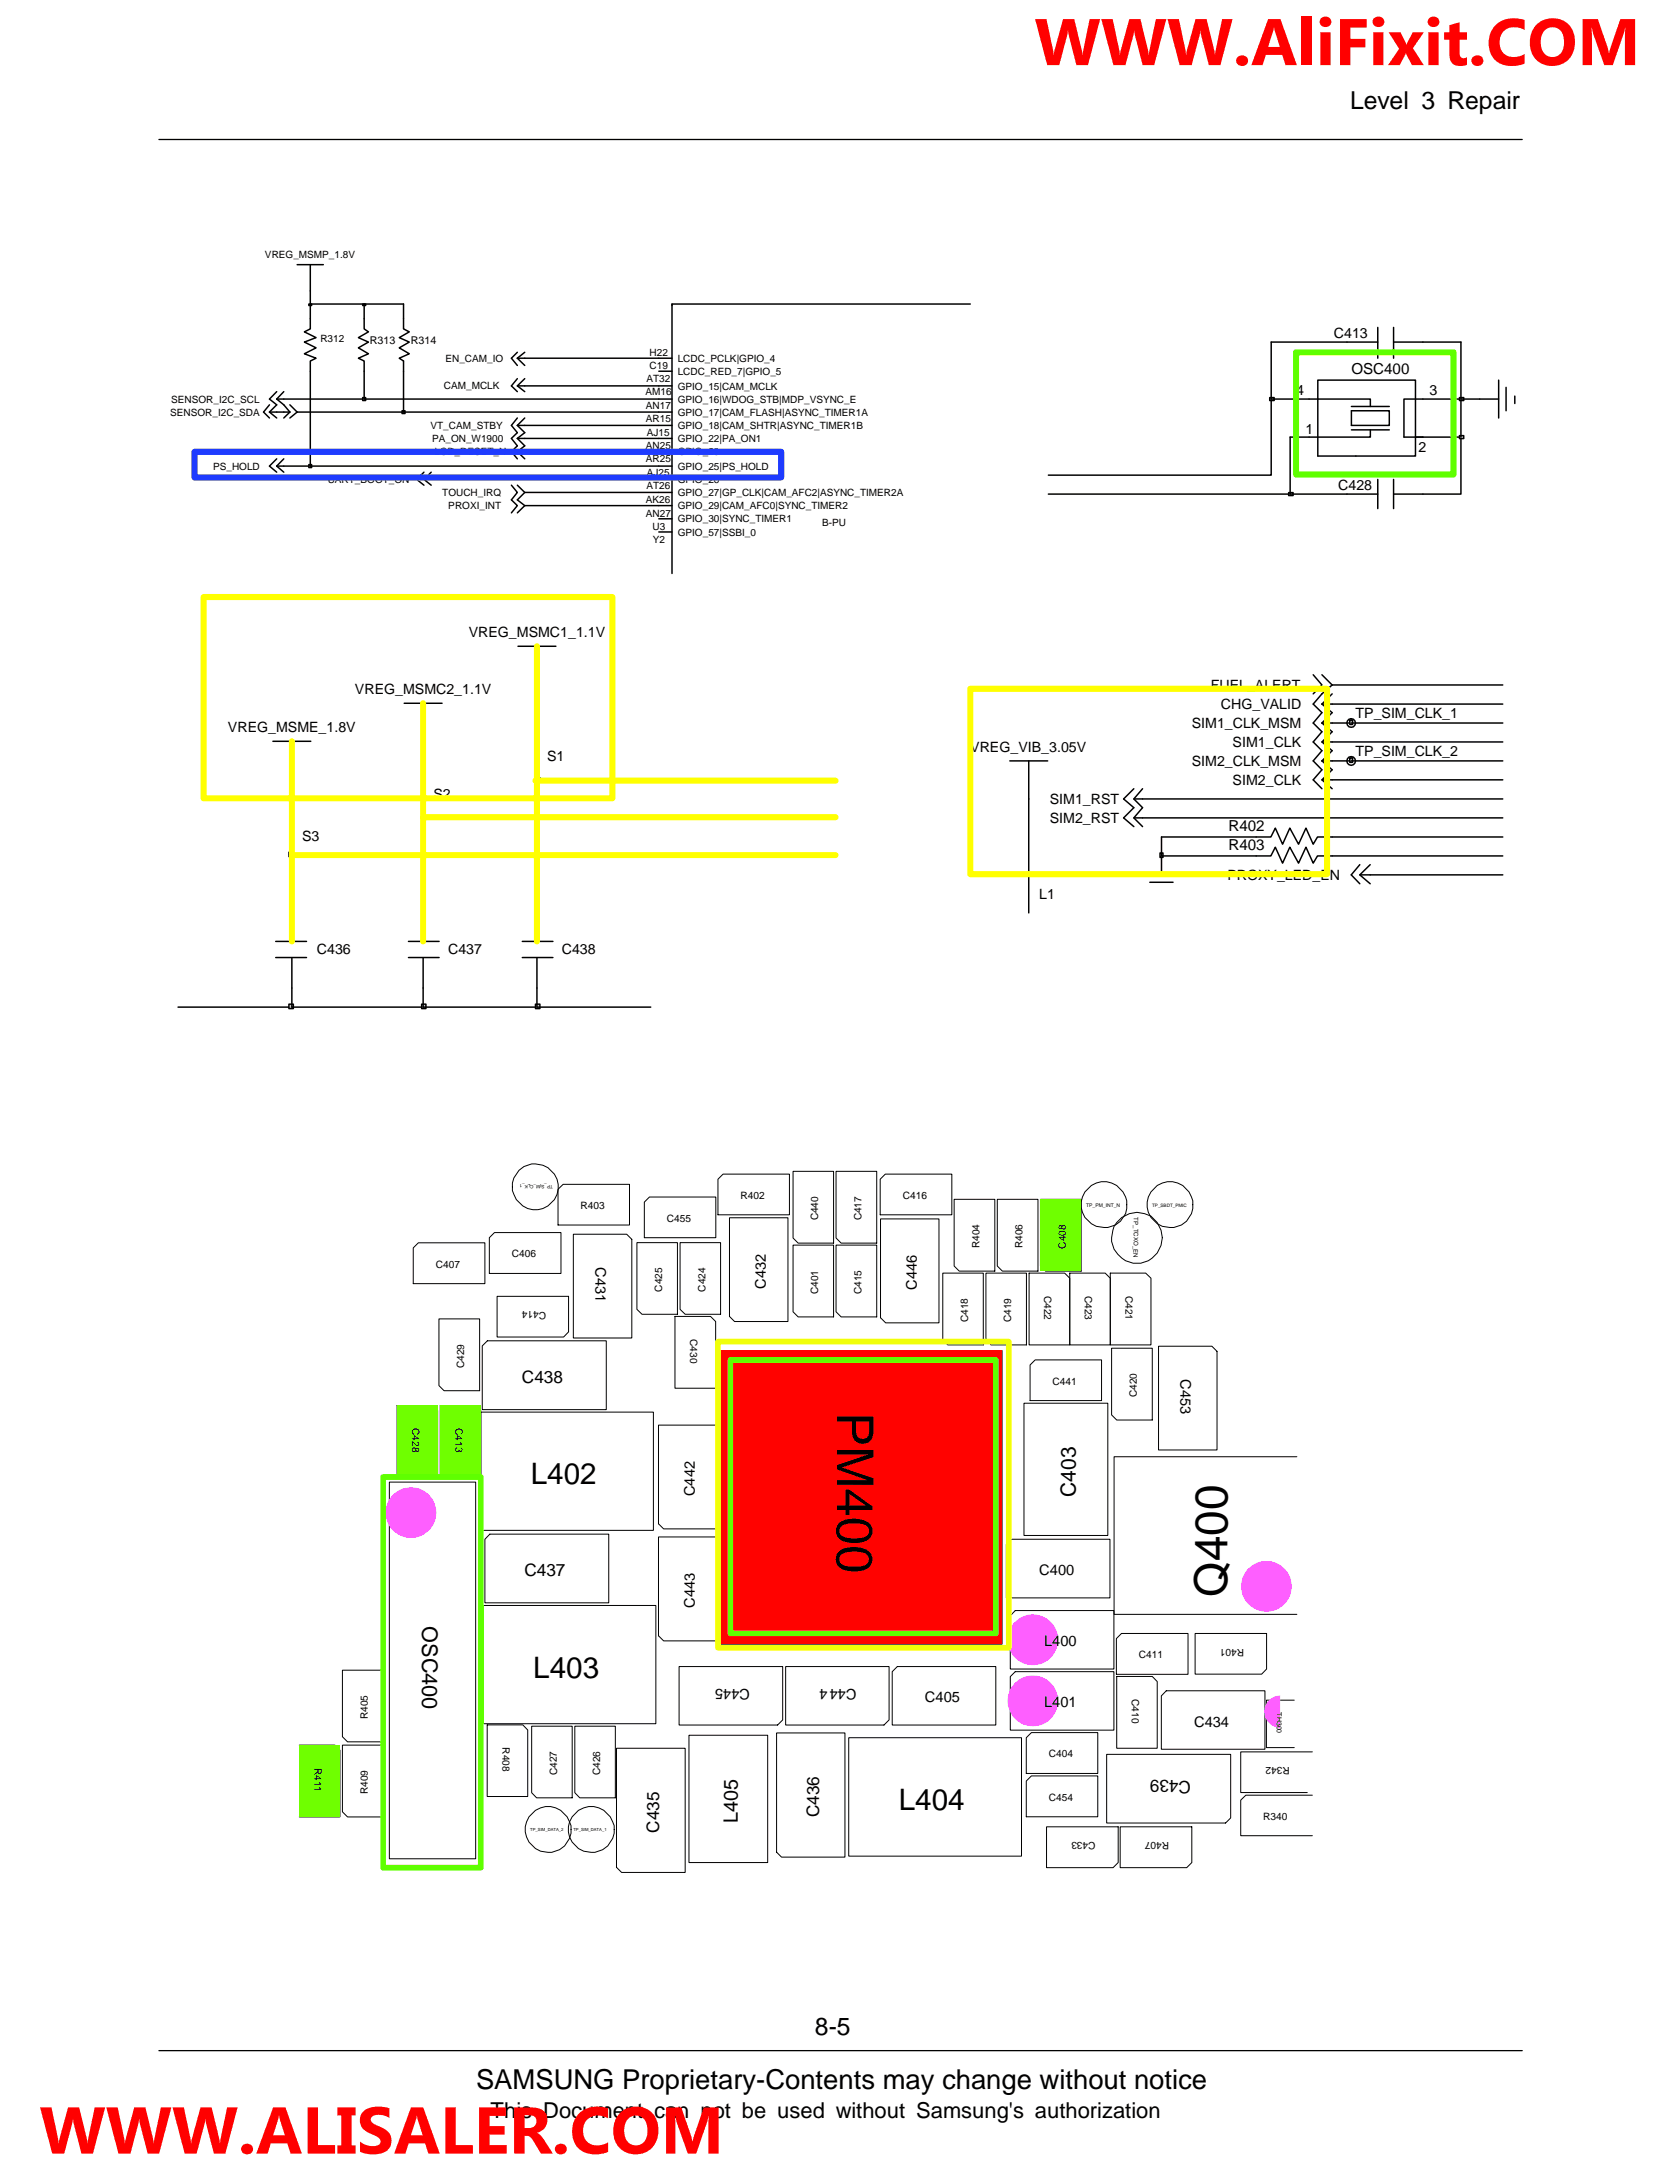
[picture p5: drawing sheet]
<svg xmlns="http://www.w3.org/2000/svg" width="216mm" height="279mm" viewBox="0 0 216 279" stroke-linecap="round" stroke-linejoin="round" font-family="sans-serif">
<path d="M20.4 263.5h175.2" fill="none" stroke="#000" stroke-width=".17"/>
<path d="M20.8 265.5h174.8v9h-174.8z" fill="#fff"/>
<path d="M20.4 17.9h175.2" fill="none" stroke="#000" stroke-width=".17"/>
<g fill="none" stroke="#000" stroke-width=".19">
<path d="M38.2 34h3.4M39.9 34v3.4M86.4 39.1v.2M124.7 39.1h-38.3v34.6M34.6 53h2.7M34.6 52l-.7 1 .7 .7M34.6 53l1 .7M35.6 50.3l-1 1 1 .7-1 1M35.6 51.3l.9 .7 .8 1M35.6 59l-1 .9 1 .8M35.6 59.9l.9 .8M35.6 59.9h4.3"/>
<path d="M35.6 51.3h.9M36.5 59l-.9 .9M36.5 50.3l-.9 1M37.3 52l.9 1-.9 .7M37.3 53l-.8 .7M39.9 41v1.3l-.8 .4 1.5 .7-1.5 .6 1.5 .7-1.5 .8 1.5 .5-.7 .4v1.3M46.8 41v1.3l.5 .4-1.2 .7 1.2 .6-1.2 .7 1.2 .8-1.2 .5 .7 .4v1.3M51.9 41v1.3l.7 .4-1.3 .7 1.3 .6-1.3 .7 1.3 .8-1.3 .5 .6 .4v1.3M66.5 48.7l-.8 .9 .8 .7M66.5 54.7h.9M66.5 58h.9M66.5 56.3h.9"/>
<path d="M66.5 49.6h.9M66.5 46h.9M66.5 53.7l-.8 1 .8 .9-.8 .7 .8 1-.8 .7 .8 1M66.5 56.3l.9 1-.9 .7M66.5 58l.9 1M66.5 54.7l.9 .9-.9 .7M66.5 45.3l-.8 .7 .8 1M66.5 46l.9 1M67.4 48.7l-.9 .9 .9 .7M67.4 45.3l-.9 .7M67.4 53.7l-.9 1M84.7 53h1.7"/>
<path d="M84.7 59.9h1.7M84.7 56.3h1.7M84.7 49.6h1.7M84.7 47.7h1.7M84.7 54.7h1.7M84.7 51.3h1.7M84.7 58h1.7M84.7 46h1.7M54.5 61.6h31.9M54.5 60.7l-.9 .9 .9 .8M54.5 61.6l.9 .8M55.4 60.7l-.9 .9"/>
<path d="M65.7 62.4l.8 .9-.8 .9 .8 .8-.8 .9M66.5 62.4l.9 .9M67.4 63.3h19M67.4 65h19M67.4 65l-.9 .9M67.4 63.3l-.9 .9 .9 .8M84.7 66.7h1.7M84.7 68.4h1.7"/>
</g>
<path d="M39.7 59.7h.3v.4h-.3z" fill="#c3c3c3"/>
<path d="M38.2 53h13.7M39.7 59.7h.3v.4h-.3zM39.9 47.7v12.2h44.8M67.4 58h17.3M67.4 56.3h17.3M67.4 54.7h17.3" fill="none" stroke="#000" stroke-width=".19"/>
<path d="M51.7 52.8h.3v.3h-.3z" fill="#c3c3c3"/>
<path d="M36.5 51.3h10.3M51.7 52.8h.3v.3h-.3zM51.9 47.7v5.3h32.8" fill="none" stroke="#000" stroke-width=".19"/>
<path d="M46.6 51.1h.4v.4h-.4z" fill="#c3c3c3"/>
<path d="M39.9 39.1v1.9M46.8 39.1v1.9M51.9 39.1v1.9M46.6 51.1h.4v.4h-.4zM46.8 47.7v3.6h37.9M67.4 49.6h17.3M67.4 46h17.3" fill="none" stroke="#000" stroke-width=".19"/>
<path d="M39.7 39.1h.3v.2h-.3z" fill="#c3c3c3"/>
<path d="M39.7 39.1h.3v.2h-.3zM39.9 37.4v1.7h6.9" fill="none" stroke="#000" stroke-width=".19"/>
<path d="M46.6 39.1h.4v.2h-.4z" fill="#c3c3c3"/>
<g fill="none" stroke="#000" stroke-width=".19">
<path d="M46.6 39.1h.4v.2h-.4zM46.8 39.1h5.1M168.2 51.3h7.9v.9M169.4 48.9h12.5v9.7h-12.5zM173.1 44h4M173.7 52.2h4.8M173.7 52.8h4.8v1.9h-4.8zM173.7 55.2h4.8M176.1 55.2v1h-7.9M177.1 42.1v3.9M179.1 42.1v3.9M179.1 44h3.8"/>
<path d="M182.9 51.3h-2.5v4.9h2.5M190.2 51.3h2.4M192.6 48.9v4.8M193.5 49.8v3M194.7 50.9v1M134.7 63.5h31.1M173.1 63.5h4M177.1 61.6v3.8M179.1 63.5h3.8M179.1 61.6v3.8"/>
</g>
<path d="M165.6 63.3h.6v.4h-.6z" fill="#c3c3c3"/>
<path d="M163.4 51.3v9.8h-28.7M168.2 56.2h-2.4v7.3h7.3M182.9 56.2h4.8v7.3h-4.8M165.6 63.3h.6v.4h-.6z" fill="none" stroke="#000" stroke-width=".19"/>
<path d="M187.6 56h.5v.4h-.5z" fill="#c3c3c3"/>
<path d="M187.6 56h.5v.4h-.5zM187.7 51.3v4.9" fill="none" stroke="#000" stroke-width=".19"/>
<path d="M163.2 51.1h.5v.4h-.5z" fill="#c3c3c3"/>
<path d="M163.2 51.1h.5v.4h-.5zM163.4 44v7.3h4.8M182.9 51.3h4.8" fill="none" stroke="#000" stroke-width=".19"/>
<path d="M187.6 51.1h.5v.4h-.5z" fill="#c3c3c3"/>
<g fill="none" stroke="#000" stroke-width=".19">
<path d="M163.4 44h9.7M182.9 44h4.8v7.3h2.5M187.6 51.1h.5v.4h-.5zM35.1 95.3h4.8M37.5 95.3v4.8M51.9 90.4h4.9M54.4 90.4v4.9M66.6 83.1h4.8M69 83.1v4.8M37.5 117.2v3.8M54.4 117.2v3.8M69 117.2v3.8"/>
<path d="M22.9 129.4h14.6M35.4 121h4M35.4 123.1h4M37.5 123.1v3.9M52.5 123.1h3.9M52.5 121h3.9M54.4 123.1v3.9M67.1 123.1h4M67.1 121h4M69 123.1v3.9"/>
</g>
<path d="M37.1 129.1h.6v.5h-.6z" fill="#c3c3c3"/>
<path d="M37.1 129.1h.6v.5h-.6zM37.5 127v2.4h16.9" fill="none" stroke="#000" stroke-width=".19"/>
<path d="M54.2 129.1h.5v.5h-.5z" fill="#c3c3c3"/>
<path d="M54.2 129.1h.5v.5h-.5zM54.4 127v2.4h14.6" fill="none" stroke="#000" stroke-width=".19"/>
<path d="M68.8 129.1h.6v.5h-.6z" fill="#c3c3c3"/>
<path d="M37.5 109.9v7.3M54.4 105v12.2M69 100.1v17.1M68.8 129.1h.6v.5h-.6zM69 127v2.4h14.6" fill="none" stroke="#000" stroke-width=".19"/>
<path d="M37.1 109.5h.6v.6h-.6z" fill="#c3c3c3"/>
<path d="M37.1 109.5h.6v.6h-.6zM37.5 100.1v9.8h55.3" fill="none" stroke="#000" stroke-width=".19"/>
<path d="M54.2 104.8h.5v.4h-.5z" fill="#c3c3c3"/>
<path d="M54.4 95.3v9.7h50.6M54.2 104.8h.5v.4h-.5z" fill="none" stroke="#000" stroke-width=".19"/>
<path d="M68.8 99.9h.6v.4h-.6z" fill="#c3c3c3"/>
<g fill="none" stroke="#000" stroke-width=".19">
<path d="M68.8 99.9h.6v.4h-.6zM69 87.9v12.2h36M129.8 97.8h4.8M132.2 97.8v19.5M168.8 86.7l1.1 1.3-1.1 1.2M169.9 92.9l1.3 1.1-1.3 1.4 1.3 1.1-1.3 1.3M169.9 97.8l1.3 1.1-1.3 1.3 1.3 1.2M169.9 90.5l1.3 1.1-1.3 1.3M169.9 90.5h1.3M169.9 92.9h1.3M169.9 97.8h1.3M169.9 95.4h1.3"/>
<path d="M169.9 86.7l1.3 1.3-1.3 1.2-1.1 1.3 1.1 1.1-1.1 1.3 1.1 1.1-1.1 1.4 1.1 1.1-1.1 1.3 1.1 1.1-1.1 1.3 1.1 1.2M171.2 89.2l-1.3 1.3M145.7 101.4l-1.3 1.3 1.3 1.1-1.3 1.3 1.3 1.1M145.7 102.7h1.1M145.7 105.1h1.1M146.8 101.4l-1.1 1.3 1.1 1.1-1.1 1.3 1.1 1.1M146.8 112.4h4.9M147.8 113.4h2.9M149.3 110v2.4M161.4 107.6h1.9l.6-1.2 .9 2.1 1-2.1 1.1 2.1 .9-2.1 1 2.1 .5-.9h1.9M161.4 110h1.9l.6-1.1 .9 2 1-2 1.1 2 .9-2 1 2 .5-.9h1.9M169.9 100.2h1.3"/>
<path d="M174.8 112.4h18.3M174.8 111.1l-1.1 1.3 1.1 1.2M176.1 111.1l-1.3 1.3 1.3 1.2"/>
<circle cx="173.6" cy="97.8" r=".56"/>
<circle cx="173.6" cy="92.9" r=".55"/>
</g>
<path d="M37.5 95.3v25.7M54.4 90.4v30.6M69 83.1v37.9M37.5 109.9h69.9M54.4 105h53M68.8 100.3h38.6" fill="none" stroke="#ff0" stroke-width=".78"/>
<path d="M149.1 109.6h.4v.6h-.4z" fill="#c3c3c3"/>
<path d="M171.2 97.8h2.5M146.8 105.1h46.3M146.8 102.7h46.3M149.1 109.6h.4v.6h-.4zM161.4 107.6h-12.1v2.4h12.1M171.2 110h21.9M171.2 107.6h21.9M171.2 100.2h21.9" fill="none" stroke="#000" stroke-width=".19"/>
<path d="M173.5 97.4h.3v.6h-.3z" fill="#c3c3c3"/>
<path d="M171.2 95.4h21.9M171.2 92.9h2.5M173.5 97.4h.3v.6h-.3zM173.7 97.8h19.4" fill="none" stroke="#000" stroke-width=".19"/>
<path d="M173.5 92.5h.3v.6h-.3z" fill="#c3c3c3"/>
<path d="M171.2 90.5h21.9M171.2 88h21.9M173.5 92.5h.3v.6h-.3zM173.7 92.9h19.4" fill="none" stroke="#000" stroke-width=".19"/>
<path d="M26.2 76.7h52.5v25.9h-52.5zM124.7 88.5h45.8v23.9h-45.8z" fill="none" stroke="#ff0" stroke-width=".78"/>
<path d="M25 58.1h75.4v3.3h-75.4z" fill="none" stroke="#1e3bff" stroke-width=".78"/>
<path d="M166.6 45.3h20.2v15.7h-20.2z" fill="none" stroke="#5fff00" stroke-width=".78"/>
<g fill="none" stroke="#000" stroke-width=".13">
<path d="M62.9 159.1l.6-.7h8.6v5.3h-9.2zM71.7 152.8l.7-.6h8.5v5.2h-9.2zM73.7 158.6h6.8l.7 .7v12.7h-7.5zM81.9 159.7h5.2v9.2h-4.6l-.6-.6zM82.8 154.5l.7-.7h8.5v5.3h-9.2zM87.4 159.7h5.2v9.2h-4.5l-.7-.6zM92.3 151.6l.6-.7h8.6v5.2h-9.2zM93.7 156.5h7.6v13.3h-6.9l-.7-.6zM101.9 150.5h5.2v9.3h-4.5l-.7-.7zM107.4 150.5h5.3v9.3h-4.6l-.7-.7zM113.1 151.6l.7-.7h8.5v5.2h-9.2zM113.2 156.7h7.5v13.3h-6.9l-.6-.6z"/>
<path d="M122.6 154.1h5.2v9.3h-4.5l-.7-.7zM128.2 154.1h5.2v9.3h-4.6l-.6-.7zM133.7 154.1h5.2v9.3h-4.5l-.7-.7zM139.4 153.2a2.96 2.96 0 0 1 4.4-.6 2.96 2.96 0 0 1 0 4.4 2.96 2.96 0 0 1-4.4-.5 2.92 2.92 0 0 1 0-3.3zM148.7 152.4a2.97 2.97 0 0 1 4.5 1.6 2.97 2.97 0 0 1-2.9 3.8 2.97 2.97 0 0 1-2.7-4l.3-.6zM53.1 160.4l.7-.7h8.5v5.3h-9.2zM56.4 169.5h5.2v9.2h-4.5l-.7-.6zM62 173l.6-.7h15.3v8.9h-15.9zM63.9 166.6h9.2v4.6l-.7 .6h-8.5zM86.7 169.2h4.6l.7 .6v8.6h-5.3zM92.6 173.6h36.2v37.7h-36.2zM101.9 160h5.2v9.2h-4.5l-.7-.6z"/>
<path d="M107.4 160h5.3v9.2h-4.6l-.7-.6zM121.2 163.6h5.2v9.2h-4.6l-.6-.6zM126.7 163.6h5.2v9.2h-4.5l-.7-.6zM132.2 163.6h4.6l.7 .7v8.5h-5.3zM132.4 175.4l.6-.6h8.6v5.2h-9.2zM137.5 163.6h4.5l.7 .7v8.5h-5.2zM142.7 163.6h4.5l.7 .7v8.5h-5.2zM142.9 173.3h5.2v9.2h-4.6l-.6-.7zM148.9 173h6.8l.7 .7v12.7h-7.5zM50 190.5h11.1v48.4h-11.1zM51 180.6h4.6l.6 .7v8.6h-5.2zM56.6 180.6h4.5l.7 .7v8.6h-5.2z"/>
<path d="M61.8 181.5h22.2v15.2h-22.2zM62.9 197.2h15.3v8.8h-15.9v-8.2zM84.6 183.2h7.5v13.3h-6.8l-.7-.7zM84.6 197.5h7.5v13.4h-6.8l-.7-.7zM129.3 198.5l.7-.7h12.6v7.6h-13.3zM131.6 180.3h10.8v17h-10.8zM166.7 187.2h-23.5v20.3h23.5M44 214.7h5.2v9.2h-4.5l-.7-.7zM62.1 206.3h22.2v15.2h-22.2zM87.3 214.2h13.3v6.8l-.7 .7h-12.6zM101 214.2h13.3v6.8l-.7 .7h-12.6zM114.7 214.8l.6-.6h12.7v7.5h-13.3z"/>
<path d="M129.8 215.5l.7-.7h12.7v7.6h-13.4zM130.5 207h12.7v7.5h-13.4v-6.9zM143.5 210.6l.6-.7h8.6v5.3h-9.2zM143.5 215.5h4.6l.6 .6v8.6h-5.2zM149.9 217.3h12.7v7.5h-13.4v-6.8zM153.6 209.9h9.2v4.6l-.7 .7h-8.5zM166.3 218.5h-3.5v6.1h3.5M38.5 224.3h4.5l.7 .6v8.6h-5.2M44 224.3h5.2v9.2h-4.5l-.7-.6zM62.6 221.7h4.6l.6 .6v8.6h-5.2zM68.3 221.8h5.2v9.3h-4.5l-.7-.7zM73.9 221.8h5.2v9.3h-4.6l-.6-.7z"/>
<path d="M79.2 224.7h8.9v15.9h-8.2l-.7-.6zM88.5 223h10.2v16.4h-10.2zM99.8 222.7h8.8v16h-8.2l-.6-.7zM109.1 223.3h22.2v15.2h-22.2zM131.9 223.3l.6-.6h8.6v5.2h-9.2zM131.9 228.9l.6-.7h8.6v5.3h-9.2zM134.5 234.8h9.2v4.6l-.7 .6h-8.5zM142.2 225.5h16v8.1l-.7 .7h-15.3zM144 234.8h9.2v4.6l-.7 .6h-8.5zM168.7 230.7h-8.6l-.7 .7v4.5h9.3M168.7 225.1h-9.3v5.3h8.6"/>
<circle cx="68.8" cy="152.5" r="2.95"/>
<circle cx="146.1" cy="159.1" r="3.3"/>
<circle cx="70.4" cy="235.1" r="2.94"/>
<circle cx="76" cy="235.1" r="2.95"/>
</g>
<g fill="#6fff00">
<path d="M133.7 154.1h5.2v9.3h-5.2z"/>
<path d="M56.6 180.6h5.2v9.3h-5.2z"/>
<path d="M51 180.6h5.2v9.3h-5.2z"/>
</g>
<g fill="#fe5fff">
<circle cx="132.7" cy="210.7" r="3.3"/>
<circle cx="132.7" cy="218.6" r="3.3"/>
<circle cx="52.8" cy="194.4" r="3.3"/>
<circle cx="97.1" cy="178" r="3.3"/>
</g>
<path d="M92.6 173.6h36.2v37.7h-36.2z" fill="#ff0200"/>
<circle cx="162.7" cy="203.9" r="3.3" fill="#fe5fff"/>
<path d="M38.5 224.3h5.2v9.2h-5.2z" fill="#6fff00"/>
<path d="M162.9 218.7l.4-.4 .6-.3 .6-.1v4.2a2.08 2.08 0 0 1-1.8-1.2 2.08 2.08 0 0 1 .2-2.2z" fill="#fe5fff"/>
<path d="M92.3 172.4h37.3v39.4h-37.3z" fill="none" stroke="#f0ff09" stroke-width=".73"/>
<path d="M93.9 174.8h34.1v35.1h-34.1zM49.2 189.8h12.6v50.2h-12.6z" fill="none" stroke="#5fff00" stroke-width=".73"/>
<g font-size="8.5" fill="#f00">
<text x="133" y="8.4">WWW.AliFixit.COM</text>
<text x="5.1" y="276.8">WWW.ALISALER.COM</text>
</g>
<text font-size="6.5" x="107.6" y="181.5" transform="rotate(90 107.6 181.5)">PM400</text>
<text font-size="5.9" x="157.8" y="205.3" transform="rotate(-90 157.8 205.3)">Q400</text>
<g font-size="3.8">
<text x="68.2" y="190.8">L402</text>
<text x="68.5" y="215.6">L403</text>
<text x="115.5" y="232.6">L404</text>
</g>
<text font-size="3.5" x="61.2" y="268.4">SAMSUNG Proprietary-Contents may change without notice</text>
<g font-size="3.2">
<text x="173.5" y="14">Level 3 Repair</text>
<text x="104.7" y="261.5">8-5</text>
</g>
<g font-size="2.8">
<text x="54.3" y="209" transform="rotate(90 54.3 209)">OSC400</text>
<text x="63.1" y="272.1">This Document can not be used without Samsung's authorization</text>
</g>
<text font-size="2.7" x="138.3" y="192.4" transform="rotate(-90 138.3 192.4)">C403</text>
<text font-size="2.5" x="94.8" y="234.3" transform="rotate(-90 94.8 234.3)">L405</text>
<g font-size="2.2">
<text x="67.1" y="177.7">C438</text>
<text x="67.4" y="202.6">C437</text>
<text x="105.3" y="233.6" transform="rotate(-90 105.3 233.6)">C436</text>
<text x="153.1" y="228.8" transform="rotate(-180 153.1 228.8)">C439</text>
<text x="84.7" y="235.5" transform="rotate(-90 84.7 235.5)">C435</text>
</g>
<g font-size="1.9">
<text x="173.7" y="48">OSC400</text>
<text x="157.9" y="106.8">R402</text>
<text x="157.9" y="109.2">R403</text>
<text x="76.5" y="162.9" transform="rotate(90 76.5 162.9)">C431</text>
<text x="98.4" y="165.6" transform="rotate(-90 98.4 165.6)">C432</text>
<text x="117.8" y="165.8" transform="rotate(-90 117.8 165.8)">C446</text>
<text x="151.7" y="177.2" transform="rotate(90 151.7 177.2)">C453</text>
<text x="89.3" y="192.3" transform="rotate(-90 89.3 192.3)">C442</text>
<text x="133.6" y="202.4">C400</text>
<text x="89.3" y="206.6" transform="rotate(-90 89.3 206.6)">C443</text>
<text x="134.2" y="211.6">L400</text>
<text x="96.4" y="217" transform="rotate(-180 96.4 217)">C445</text>
<text x="110.1" y="217" transform="rotate(-180 110.1 217)">C444</text>
<text x="118.9" y="218.8">C405</text>
<text x="134.2" y="219.4">L401</text>
<text x="153.5" y="221.9">C434</text>
</g>
<g font-size="1.8">
<text x="171.4" y="43.4">C413</text>
<text x="166.6" y="50.7">4</text>
<text x="183.7" y="50.7">3</text>
<text x="167.8" y="55.8">1</text>
<text x="182.3" y="58.1">2</text>
<text x="172" y="62.9">C428</text>
<text x="60.2" y="81.9">VREG_MSMC1_1.1V</text>
<text x="45.6" y="89.2">VREG_MSMC2_1.1V</text>
<text x="155.6" y="88.7">FUEL_ALERT</text>
<text x="29.3" y="94">VREG_MSME_1.8V</text>
<text x="153.2" y="93.6">SIM1_CLK_MSM</text>
<text x="156.9" y="91.1">CHG_VALID</text>
<text x="174.2" y="92.3">TP_SIM_CLK_1</text>
<text x="70.3" y="97.8">S1</text>
<text x="124.7" y="96.6">VREG_VIB_3.05V</text>
<text x="153.2" y="98.5">SIM2_CLK_MSM</text>
<text x="158.4" y="100.9">SIM2_CLK</text>
<text x="158.4" y="96">SIM1_CLK</text>
<text x="174.2" y="97.2">TP_SIM_CLK_2</text>
<text x="55.7" y="102.7">S2</text>
<text x="134.9" y="105.8">SIM2_RST</text>
<text x="134.9" y="103.3">SIM1_RST</text>
<text x="38.8" y="108.1">S3</text>
<text x="157.7" y="113.1">PROXY_LED_EN</text>
<text x="133.6" y="115.5">L1</text>
<text x="40.7" y="122.6">C436</text>
<text x="57.6" y="122.6">C437</text>
<text x="72.2" y="122.6">C438</text>
</g>
<g font-size="1.4">
<text x="47.5" y="44.2">R313</text>
<text x="52.8" y="44.2">R314</text>
</g>
<g font-size="1.3">
<text x="34.1" y="33.2">VREG_MSMP_1.8V</text>
<text x="41.2" y="44">R312</text>
<text x="57.3" y="46.5">EN_CAM_IO</text>
<text x="83.5" y="45.7">H22</text>
<text x="83.5" y="47.4">C19</text>
<text x="87.1" y="46.5">LCDC_PCLK|GPIO_4</text>
<text x="21.9" y="53.4">SENSOR_I2C_SDA</text>
<text x="22" y="51.8">SENSOR_I2C_SCL</text>
<text x="57" y="50.1">CAM_MCLK</text>
<text x="83" y="50.8">AM16</text>
<text x="83" y="52.5">AN17</text>
<text x="83.1" y="49.1">AT32</text>
<text x="87.1" y="48.2">LCDC_RED_7|GPIO_5</text>
<text x="87.1" y="50.1">GPIO_15|CAM_MCLK</text>
<text x="87.1" y="53.4">GPIO_17|CAM_FLASH|ASYNC_TIMER1A</text>
<text x="87.1" y="51.8">GPIO_16|WDOG_STB|MDP_VSYNC_E</text>
<text x="55.3" y="55.1">VT_CAM_STBY</text>
<text x="55.5" y="56.8">PA_ON_W1900</text>
<text x="55.9" y="58.5">LCD_RESET_N</text>
<text x="83" y="59.4">AR25</text>
<text x="83" y="54.2">AR15</text>
<text x="83" y="57.8">AN25</text>
<text x="83.1" y="56.1">AJ15</text>
<text x="87.1" y="55.1">GPIO_18|CAM_SHTR|ASYNC_TIMER1B</text>
<text x="87.1" y="58.5">GPIO_23</text>
<text x="87.1" y="56.8">GPIO_22|PA_ON1</text>
<text x="27.4" y="60.4">PS_HOLD</text>
<text x="42.1" y="62.1">UART_BOOT_ON</text>
<text x="56.8" y="63.8">TOUCH_IRQ</text>
<text x="57.6" y="65.4">PROXI_INT</text>
<text x="83" y="64.7">AK26</text>
<text x="83.1" y="62.8">AT26</text>
<text x="83.1" y="61.2">AJ25</text>
<text x="87.1" y="63.8">GPIO_27|GP_CLK|CAM_AFC2|ASYNC_TIMER2A</text>
<text x="87.1" y="60.4">GPIO_25|PS_HOLD</text>
<text x="87.1" y="65.4">GPIO_29|CAM_AFC0|SYNC_TIMER2</text>
<text x="87.1" y="62.1">GPIO_26</text>
<text x="83" y="66.4">AN27</text>
<text x="83.9" y="68.1">U3</text>
<text x="83.9" y="69.8">Y2</text>
<text x="87.1" y="68.8">GPIO_57|SSBI_0</text>
<text x="87.1" y="67.1">GPIO_30|SYNC_TIMER1</text>
<text x="105.7" y="67.6">B-PU</text>
<text x="74.6" y="155.4">R403</text>
<text x="95.2" y="154.1">R402</text>
<text x="116" y="154.1">C416</text>
<text x="65.8" y="161.6">C406</text>
<text x="85.7" y="157">C455</text>
<text x="105.2" y="156.8" transform="rotate(-90 105.2 156.8)">C440</text>
<text x="110.7" y="156.8" transform="rotate(-90 110.7 156.8)">C417</text>
<text x="125.9" y="160.4" transform="rotate(-90 125.9 160.4)">R404</text>
<text x="131.4" y="160.4" transform="rotate(-90 131.4 160.4)">R406</text>
<text x="137" y="160.5" transform="rotate(-90 137 160.5)">C408</text>
<text x="56" y="162.9">C407</text>
<text x="85.1" y="166" transform="rotate(-90 85.1 166)">C425</text>
<text x="90.7" y="166" transform="rotate(-90 90.7 166)">C424</text>
<text x="105.2" y="166.3" transform="rotate(-90 105.2 166.3)">C401</text>
<text x="110.7" y="166.3" transform="rotate(-90 110.7 166.3)">C415</text>
<text x="134.2" y="166.5" transform="rotate(90 134.2 166.5)">C422</text>
<text x="139.4" y="166.5" transform="rotate(90 139.4 166.5)">C423</text>
<text x="144.7" y="166.5" transform="rotate(90 144.7 166.5)">C421</text>
<text x="70.2" y="168.6" transform="rotate(-180 70.2 168.6)">C414</text>
<text x="88.7" y="172.1" transform="rotate(90 88.7 172.1)">C430</text>
<text x="124.4" y="169.9" transform="rotate(-90 124.4 169.9)">C418</text>
<text x="130" y="169.9" transform="rotate(-90 130 169.9)">C419</text>
<text x="59.7" y="175.8" transform="rotate(-90 59.7 175.8)">C429</text>
<text x="135.3" y="178">C441</text>
<text x="146.1" y="179.6" transform="rotate(-90 146.1 179.6)">C420</text>
<text x="53" y="183.5" transform="rotate(90 53 183.5)">C428</text>
<text x="58.5" y="183.5" transform="rotate(90 58.5 183.5)">C413</text>
<text x="146.4" y="213.1">C411</text>
<text x="159.9" y="211.9" transform="rotate(-180 159.9 211.9)">R401</text>
<text x="47.3" y="221" transform="rotate(-90 47.3 221)">R405</text>
<text x="145.5" y="218.4" transform="rotate(90 145.5 218.4)">C410</text>
<text x="40.4" y="227.2" transform="rotate(90 40.4 227.2)">R411</text>
<text x="64.6" y="224.6" transform="rotate(90 64.6 224.6)">R408</text>
<text x="134.8" y="225.9">C404</text>
<text x="165.8" y="227.1" transform="rotate(-180 165.8 227.1)">R342</text>
<text x="47.3" y="230.6" transform="rotate(-90 47.3 230.6)">R409</text>
<text x="71.6" y="228.2" transform="rotate(-90 71.6 228.2)">C427</text>
<text x="77.1" y="228.2" transform="rotate(-90 77.1 228.2)">C426</text>
<text x="134.8" y="231.4">C454</text>
<text x="162.3" y="233.9">R340</text>
<text x="140.8" y="236.8" transform="rotate(-180 140.8 236.8)">C433</text>
<text x="150.3" y="236.8" transform="rotate(-180 150.3 236.8)">R407</text>
</g>
<text font-size=".9" x="164.1" y="220.1" transform="rotate(90 164.1 220.1)">TH300</text>
<text font-size=".8" x="145.7" y="156.5" transform="rotate(90 145.7 156.5)">TP_TCXO_EN</text>
<g font-size=".6">
<text x="71.1" y="152.2" transform="rotate(-180 71.1 152.2)">TP_SIM_CLK_1</text>
<text x="139.6" y="155.1">TP_PM_INT_N</text>
<text x="148.1" y="155.1">TP_SBDT_PMIC</text>
</g>
<g font-size=".5">
<text x="68.1" y="235.4">TP_SIM_DATA_2</text>
<text x="73.7" y="235.4">TP_SIM_DATA_1</text>
</g>
</svg>
